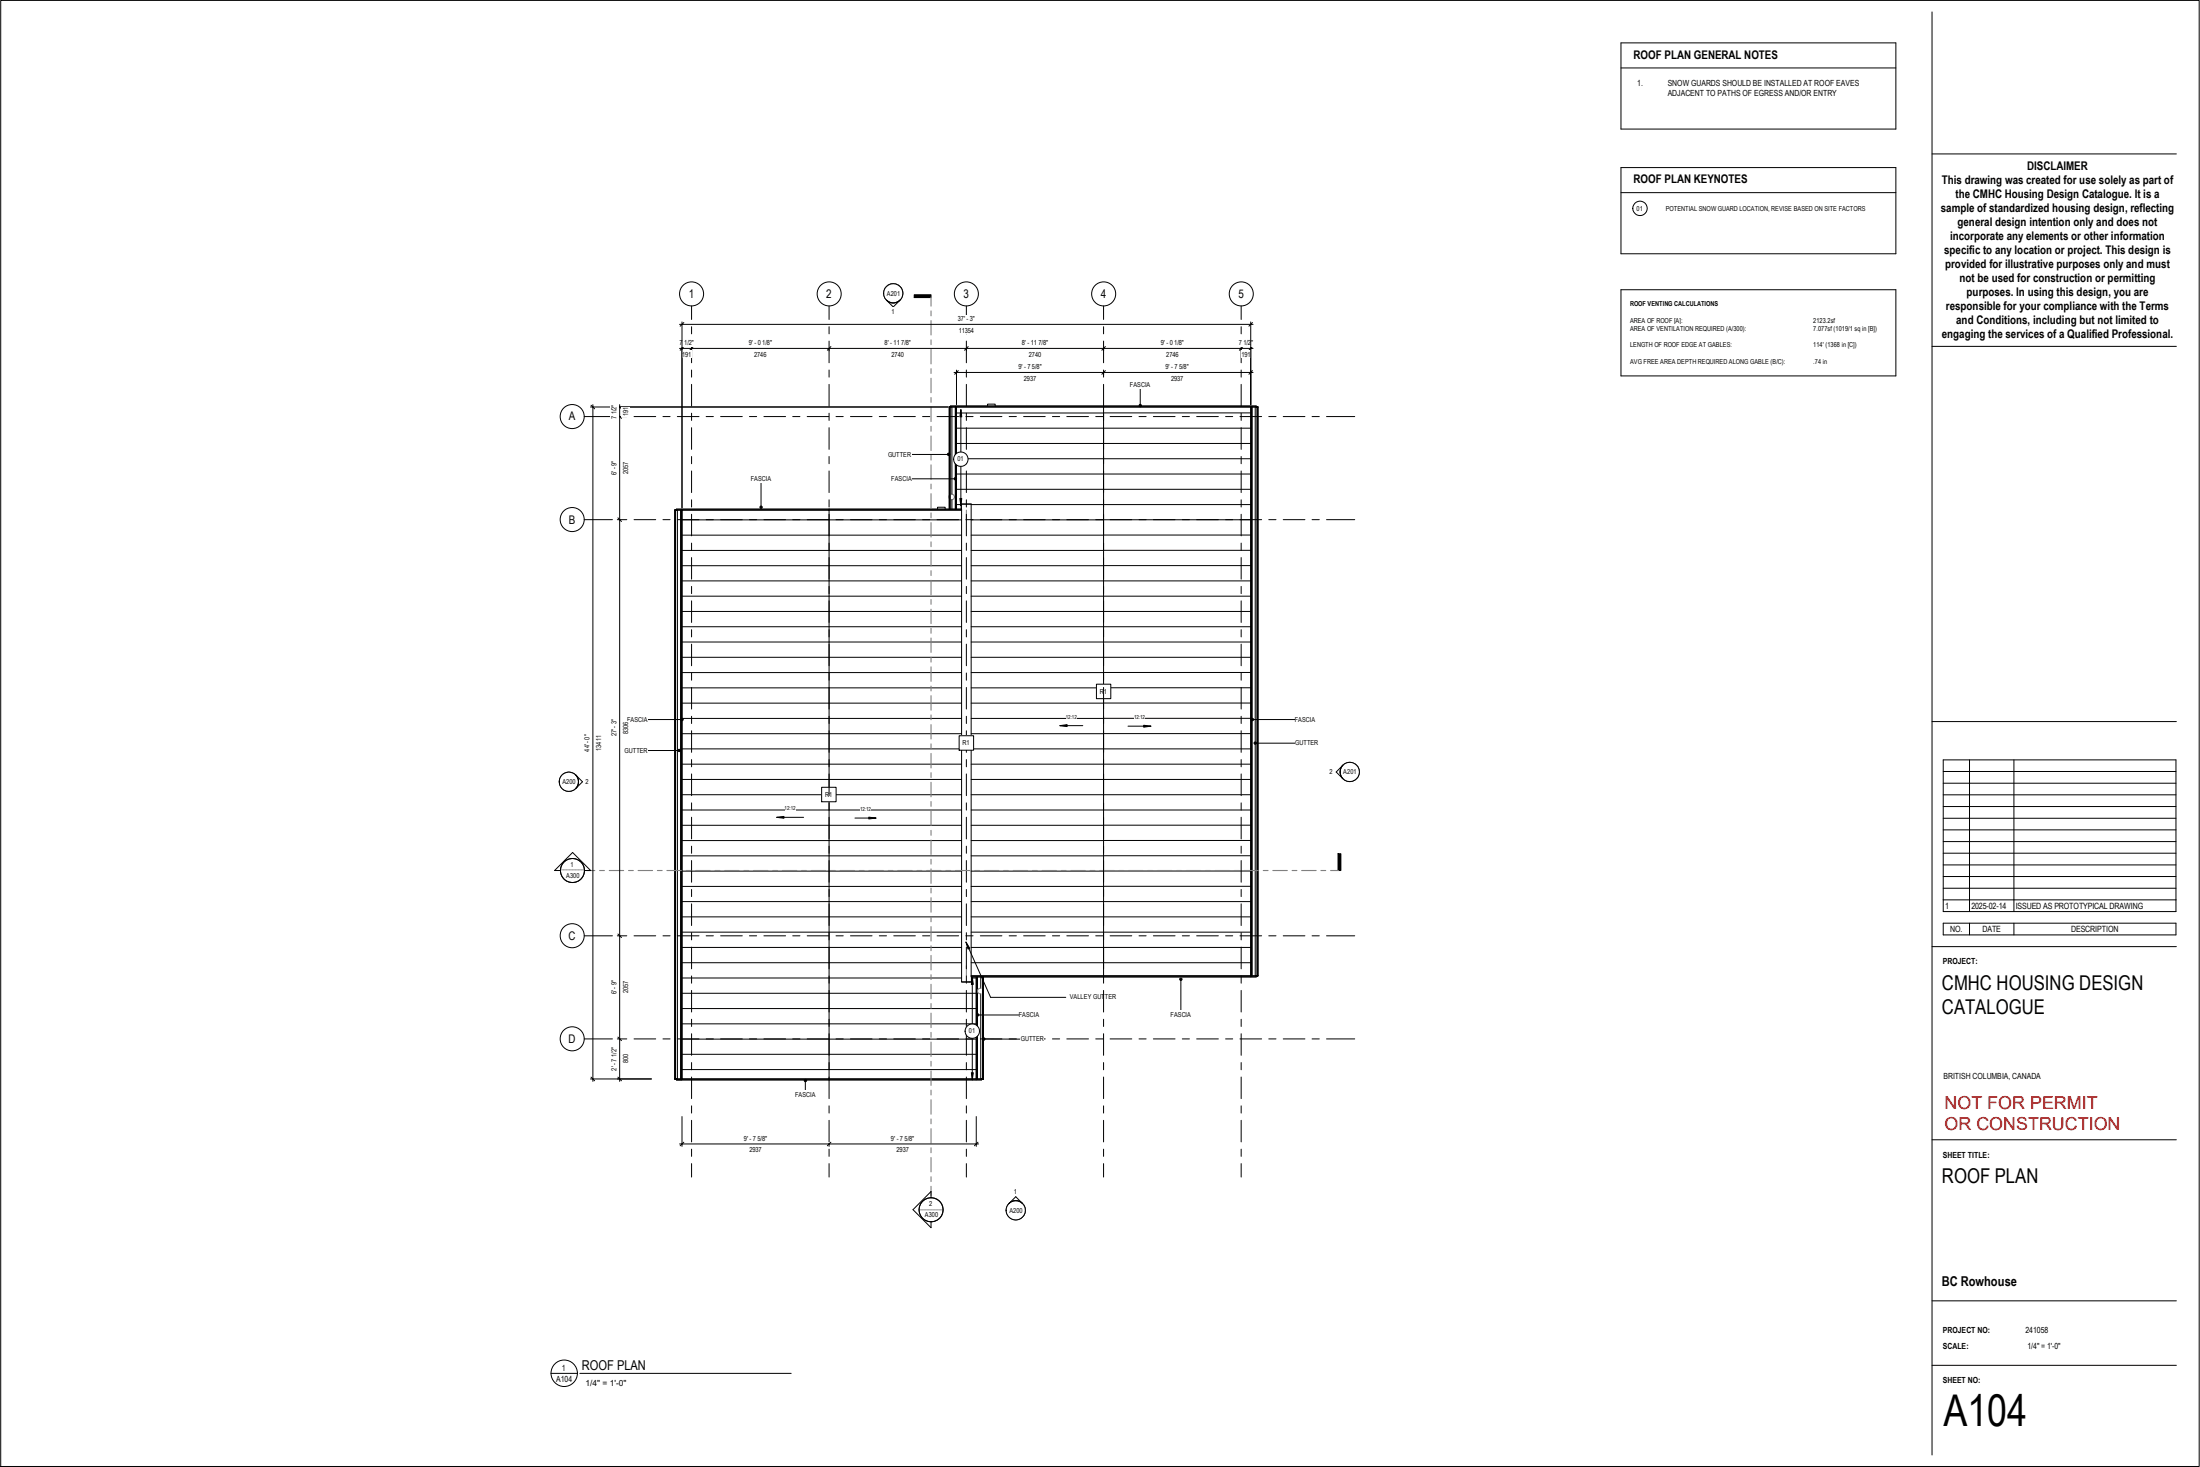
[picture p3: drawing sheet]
<svg xmlns="http://www.w3.org/2000/svg" width="914mm" height="610mm" viewBox="0 0 914 610" stroke-linecap="round" stroke-linejoin="round" font-family="sans-serif">
<g fill="none" stroke="#000" stroke-width=".42">
<path d="M673.7 17.8h114.3v35.8h-114.3zM673.7 28.2h114.3M673.7 69.6h114.3v35.9h-114.3zM673.7 80.1h114.3M673.7 120.4h114.3v35.8h-114.3zM394.5 169.1v42.5M394.8 169.1v42.5M394.9 169.1v42.5M395.1 169.1v-.4h127v.4M395.6 169.1v36.2M397.1 169.1v42.5M397.6 177.9h122.3"/>
<path d="M397.6 171.6h61.1M410.5 168.7v-.8h3.1v.8M458.7 168.7v.4h-61.1v42.5v-42.5M458.7 169.1h61.2v236.4h-61.2zM458.7 171.6h61.2M519.9 169.1v236.4M521.7 169.1v236.4M522.5 169.1v236.4M522.9 169.1v236.4M397.6 197h122.3M397.6 190.6h122.3M397.6 184.3h122.3"/>
<path d="M280.5 212v236.4M280.7 212v236.4M281.6 212v236.4M283.5 212h61.1v236.4h-61.1zM283.5 216h116.2M283.5 212v236.4M344.6 211.6v.4M389.7 211.6v-.8h3.2v.8M395.6 207.7v3.9M397.2 211.6v-42.5h-2.7h128.4h-2.7v236.4h2.7h-.9M397.6 209.7h1.9M397.6 203.3h122.3"/>
<path d="M399.5 209.5l.2 2.1M399.5 209.5v2.1M399.5 209.5h4.1M399.7 211.6h-118.6v.4M399.7 212h-119.2h2.6v236.4h-2.6h127.5v.3h-126.9l124.7-.3v-42.5v42.5M403.6 209.5l.2 198.6h-4.1v-196.5M403.6 209.7h116.3M519.9 216h-116.3M283.5 222.4h116.2M283.5 228.7h116.2M283.5 235.1h116.2M519.9 222.3l-116.3 .1"/>
<path d="M519.9 228.7h-116.3M519.9 235l-116.3 .1M283.5 241.4h116.2M283.5 247.7h116.2M283.5 254.1h116.2M403.6 241.4h116.3M403.6 247.7h116.3M403.6 254.1h116.3M283.5 260.4h116.2M283.5 266.8h116.2M283.5 273.1h116.2M283.5 279.5h116.2"/>
<path d="M403.6 260.4h116.3M403.6 266.8h116.3M403.6 273.1h116.3M403.6 279.5h55.1M458.7 279.4h61.2M283.5 285.8h116.2M283.5 292.2h116.2M283.5 298.5h116.2M403.6 285.8h55.1M458.7 285.8h61.2M519.9 292.1l-116.3 .1M519.9 298.5h-116.3"/>
<path d="M283.5 304.9h116.2M283.5 311.2h116.2M283.5 317.5h116.2M403.6 311.2h116.3M403.6 317.5h116.3M519.9 304.8l-116.3 .1M283.5 323.9h116.2M283.5 330.2h116.2M283.5 336.6h116.2M403.6 323.9h116.3M403.6 330.2h116.3M403.6 336.6h116.3"/>
<path d="M283.5 342.9h116.2M283.5 349.3h116.2M283.5 355.6h116.2M403.6 349.3h55.1M403.6 355.6h55.1M458.7 355.6h61.2M458.7 349.2h61.2M519.9 342.9h-116.3M283.5 362h116.2M283.5 368.3h116.2M283.5 374.6h116.2M403.6 362h55.1"/>
<path d="M403.6 368.3h55.1M403.6 374.6h116.3M458.7 368.3h61.2M458.7 361.9h61.2M283.5 381h116.2M283.5 387.3h116.2M283.5 393.7h116.2M403.6 381h116.3M403.6 387.3h116.3M403.6 393.7h116.3M283.5 400h116.2M283.5 406.4h116.2"/>
<path d="M283.5 412.7h122.3M283.5 419.1h122.3M403.6 400h116.3M403.6 405.5h118.5v.4h-118.5M403.8 405.9v2.2h-4.1M403.8 406.4h2M406.1 405.9v42.5h2.7h-.9M407.6 405.9v4.8M407.6 413v35.4M408.4 405.9v42.5M408.8 405.9v42.5M458.7 405.5v.4"/>
<path d="M283.5 425.4h122.3M283.5 431.8h122.3M283.5 438.1h122.3M281.1 448.4v.3M283.5 444.5h122.3"/>
<circle cx="561" cy="320.8" r="4"/>
</g>
<path d="M394.5 205.9l-.2 .6 .2 .6M395.4 205.4a1.15 1.15 0 0 1 1.3 1.1 1.15 1.15 0 0 1-1.3 1.1M401.7 212v4.2M401.7 401.4v4.1M407.7 410.7a1.16 1.16 0 0 0-1.4 1.1 1.16 1.16 0 0 0 1.4 1.2" fill="none" stroke="#7f7f7f" stroke-width=".42"/>
<path d="M557 316.8h8v7.9h-8z" fill="#fff"/>
<circle cx="561" cy="320.8" r="4" fill="none" stroke="#000" stroke-width=".42"/>
<path d="M558.3 319.1h5.6v3.4h-5.6z" fill="#fff"/>
<path d="M558.2 317.9a4 4 0 0 0 0 5.7l-2.8-2.8z" fill="none" stroke="#000" stroke-width=".42"/>
<path d="M552.6 319.1h1.3v3.4h-1.3z" fill="#fff"/>
<circle cx="371.3" cy="121.9" r="4" fill="none" stroke="#000" stroke-width=".42"/>
<path d="M367.3 117.9h7.9v8h-7.9z" fill="#fff"/>
<circle cx="371.3" cy="121.9" r="4" fill="none" stroke="#000" stroke-width=".42"/>
<path d="M368.6 120.2h5.5v3.4h-5.5z" fill="#fff"/>
<path d="M368.5 124.7a3.9 3.9 0 0 0 5.6 0l-2.8 2.9z" fill="none" stroke="#000" stroke-width=".42"/>
<path d="M370.5 127.9h1.3v3.4h-1.3z" fill="#fff"/>
<circle cx="422.2" cy="502.9" r="4" fill="none" stroke="#000" stroke-width=".42"/>
<path d="M418.2 498.9h8v8h-8z" fill="#fff"/>
<circle cx="422.2" cy="502.9" r="4" fill="none" stroke="#000" stroke-width=".42"/>
<path d="M419.5 501.2h5.6v3.5h-5.6z" fill="#fff"/>
<path d="M419.4 500.1l2.8-2.8 2.8 2.8a4 4 0 0 0-5.6 0z" fill="none" stroke="#000" stroke-width=".42"/>
<path d="M421.4 493.5h1.3v3.5h-1.3z" fill="#fff"/>
<circle cx="236.4" cy="324.8" r="4" fill="none" stroke="#000" stroke-width=".42"/>
<path d="M232.5 320.8h7.9v8h-7.9z" fill="#fff"/>
<circle cx="236.4" cy="324.9" r="4" fill="none" stroke="#000" stroke-width=".42"/>
<path d="M233.8 323.2h5.5v3.4h-5.5z" fill="#fff"/>
<path d="M239.3 327.7a4 4 0 0 0 0-5.7l2.8 2.9-2.8 2.8" fill="none" stroke="#000" stroke-width=".42"/>
<path d="M243.4 323.2h1.3v3.4h-1.3z" fill="#fff"/>
<circle cx="287.4" cy="122.1" r="5" fill="none" stroke="#000" stroke-width=".42"/>
<path d="M286.3 119.2h2.2v5.8h-2.2z" fill="#fff"/>
<g fill="none" stroke="#000" stroke-width=".42">
<path d="M287.4 127.2v5.6M287.4 135.8v2.9M287.4 141.7v9M287.4 153.8v2.9M287.4 159.7v9M287.4 171.7v3M287.4 177.7v9M287.4 189.7v3M287.4 195.7v9M287.4 207.7v3M287.4 213.7v9M287.4 225.7v3"/>
<path d="M287.4 231.7v9M287.4 243.7v3M287.4 249.7v9M287.4 261.7v3M287.4 267.7v8.9M287.4 279.7v3M287.4 285.7v8.9M287.4 297.6v3.1M287.4 303.7v8.9M287.4 315.6v3M287.4 321.6v9M287.4 333.6v3"/>
<path d="M287.4 339.6v9M287.4 351.6v3M287.4 357.6v9M287.4 369.6v3M287.4 375.6v9M287.4 387.6v3M287.4 393.6v9M287.4 405.6v3M287.4 411.6v8.9M287.4 423.5v3.1M287.4 429.6v8.9M287.4 441.5v3"/>
<path d="M287.4 447.5v9M287.4 459.5v3M287.4 465.5v9M287.4 477.5v3M287.4 483.5v5.6"/>
<circle cx="401.7" cy="122.1" r="5"/>
</g>
<path d="M400.5 119.2h2.3v5.8h-2.3z" fill="#fff"/>
<g fill="none" stroke="#000" stroke-width=".42">
<path d="M401.7 127.2v5.6M401.7 135.8v2.9M401.7 141.7v9M401.7 153.8v2.9M401.7 159.7v9M401.7 171.7v3M401.7 177.7v9M401.7 189.7v3M401.7 195.7v9M401.7 207.7v3M401.7 213.7v9M401.7 225.7v3"/>
<path d="M401.7 231.7v9M401.7 243.7v3M401.7 249.7v9M401.7 261.7v3M401.7 267.7v8.9M401.7 279.7v3M401.7 285.7v8.9M401.7 297.6v3.1M401.7 303.7v8.9M401.7 315.6v3M401.7 321.6v9M401.7 333.6v3"/>
<path d="M401.7 339.6v9M401.7 351.6v3M401.7 357.6v9M401.7 369.6v3M401.7 375.6v9M401.7 387.6v3M401.7 393.6v9M401.7 405.6v3M401.7 411.6v8.9M401.7 423.5v3.1M401.7 429.6v8.9M401.7 441.5v3"/>
<path d="M401.7 447.5v9M401.7 459.5v3M401.7 465.5v9M401.7 477.5v3M401.7 483.5v5.6"/>
<circle cx="515.9" cy="122.1" r="5"/>
</g>
<path d="M514.7 119.2h2.3v5.8h-2.3z" fill="#fff"/>
<g fill="none" stroke="#000" stroke-width=".42">
<path d="M515.9 127.2v5.6M515.9 135.8v2.9M515.9 141.7v9M515.9 153.8v2.9M515.9 159.7v9M515.9 171.7v3M515.9 177.7v9M515.9 189.7v3M515.9 195.7v9M515.9 207.7v3M515.9 213.7v9M515.9 225.7v3"/>
<path d="M515.9 231.7v9M515.9 243.7v3M515.9 249.7v9M515.9 261.7v3M515.9 267.7v8.9M515.9 279.7v3M515.9 285.7v8.9M515.9 297.6v3.1M515.9 303.7v8.9M515.9 315.6v3M515.9 321.6v9M515.9 333.6v3"/>
<path d="M515.9 339.6v9M515.9 351.6v3M515.9 357.6v9M515.9 369.6v3M515.9 375.6v9M515.9 387.6v3M515.9 393.6v9M515.9 405.6v3M515.9 411.6v8.9M515.9 423.5v3.1M515.9 429.6v8.9M515.9 441.5v3"/>
<path d="M515.9 447.5v9M515.9 459.5v3M515.9 465.5v9M515.9 477.5v3M515.9 483.5v5.6"/>
<circle cx="237.8" cy="173.1" r="5"/>
</g>
<path d="M236.4 170.2h2.7v5.8h-2.7z" fill="#fff"/>
<g fill="none" stroke="#000" stroke-width=".42">
<path d="M242.8 173.1h11.8M257.6 173.1h2.9M263.5 173.1h9M275.5 173.1h3M281.5 173.1h9M293.5 173.1h3M299.5 173.1h9M311.5 173.1h3M317.5 173.1h9M329.5 173.1h3M335.5 173.1h9M347.5 173.1h3"/>
<path d="M353.5 173.1h9M365.5 173.1h3M371.5 173.1h8.9M383.5 173.1h3M389.5 173.1h8.9M401.4 173.1h3.1M407.5 173.1h8.9M419.4 173.1h3M425.4 173.1h9M437.4 173.1h3M443.4 173.1h9M455.4 173.1h3"/>
<path d="M461.4 173.1h9M473.4 173.1h3M479.4 173.1h9M491.4 173.1h3M497.4 173.1h9M509.4 173.1h3M515.4 173.1h9M527.3 173.1h3.1M533.4 173.1h9M545.3 173.1h3M551.3 173.1h11.8"/>
<circle cx="237.8" cy="215.9" r="5"/>
</g>
<path d="M236.4 213h2.7v5.8h-2.7z" fill="#fff"/>
<g fill="none" stroke="#000" stroke-width=".42">
<path d="M242.8 215.9h11.8M257.6 215.9h2.9M263.5 215.9h9M275.5 215.9h3M281.5 215.9h9M293.5 215.9h3M299.5 215.9h9M311.5 215.9h3M317.5 215.9h9M329.5 215.9h3M335.5 215.9h9M347.5 215.9h3"/>
<path d="M353.5 215.9h9M365.5 215.9h3M371.5 215.9h8.9M383.5 215.9h3M389.5 215.9h8.9M401.4 215.9h3.1M407.5 215.9h8.9M419.4 215.9h3M425.4 215.9h9M437.4 215.9h3M443.4 215.9h9M455.4 215.9h3"/>
<path d="M461.4 215.9h9M473.4 215.9h3M479.4 215.9h9M491.4 215.9h3M497.4 215.9h9M509.4 215.9h3M515.4 215.9h9M527.3 215.9h3.1M533.4 215.9h9M545.3 215.9h3M551.3 215.9h11.8"/>
<circle cx="237.8" cy="388.8" r="5"/>
</g>
<path d="M236.3 386h2.9v5.8h-2.9z" fill="#fff"/>
<g fill="none" stroke="#000" stroke-width=".42">
<path d="M242.8 388.9h11.8M257.6 388.9h2.9M263.5 388.9h9M275.5 388.9h3M281.5 388.9h9M293.5 388.9h3M299.5 388.9h9M311.5 388.9h3M317.5 388.9h9M329.5 388.9h3M335.5 388.9h9M347.5 388.9h3"/>
<path d="M353.5 388.9h9M365.5 388.9h3M371.5 388.9h8.9M383.5 388.9h3M389.5 388.9h8.9M401.4 388.9h3.1M407.5 388.9h8.9M419.4 388.9h3M425.4 388.9h9M437.4 388.9h3M443.4 388.9h9M455.4 388.9h3"/>
<path d="M461.4 388.9h9M473.4 388.9h3M479.4 388.9h9M491.4 388.9h3M497.4 388.9h9M509.4 388.9h3M515.4 388.9h9M527.3 388.9h3.1M533.4 388.9h9M545.3 388.9h3M551.3 388.9h11.8"/>
<circle cx="237.8" cy="431.7" r="5"/>
</g>
<path d="M236.3 428.8h2.9v5.8h-2.9z" fill="#fff"/>
<g fill="none" stroke="#000" stroke-width=".42">
<path d="M380 122.5h7v1.2h-7zM242.8 431.7h11.8M257.6 431.7h2.9M263.5 431.7h9M275.5 431.7h3M281.5 431.7h9M293.5 431.7h3M299.5 431.7h9M311.5 431.7h3M317.5 431.7h9M329.5 431.7h3M335.5 431.7h9"/>
<path d="M347.5 431.7h3M353.5 431.7h9M365.5 431.7h3M371.5 431.7h8.9M383.5 431.7h3M389.5 431.7h8.9M401.4 431.7h3.1M407.5 431.7h8.9M419.4 431.7h3M425.4 431.7h9M437.4 431.7h3M443.4 431.7h9"/>
<path d="M455.4 431.7h3M461.4 431.7h9M473.4 431.7h3M479.4 431.7h9M491.4 431.7h3M497.4 431.7h9M509.4 431.7h3M515.4 431.7h9M527.3 431.7h3.1M533.4 431.7h9M545.3 431.7h3M551.3 431.7h11.8"/>
</g>
<path d="M380 122.5h7v1.2h-7z" fill="#000"/>
<g fill="none" stroke="#7f7f7f" stroke-width=".47">
<path d="M387 123.5v3.7M387 129.2v2M387 133.2v6M387 141.2v2M387 145.2v6M387 153.2v2M387 157.2v6M387 165.2v2M387 169.2v6M387 177.2v2M387 181.2v6M387 189.2v2"/>
<path d="M387 193.2v6M387 201.2v2M387 205.1v6.1M387 213.1v2.1M387 217.2v5.9M387 225.2v2M387 229.2v6M387 237.2v1.9M387 241.1v6M387 249.1v2M387 253.2v5.9M387 261.1v2"/>
<path d="M387 265.1v6M387 273.1v2M387 277.1v6M387 285.1v2M387 289.1v6M387 297.1v2M387 301.1v6M387 309.1v2M387 313.1v6M387 321.1v2M387 325.1v6M387 333.1v2"/>
<path d="M387 337.1v6M387 345.1v2M387 349.1v5.9M387 357.1v2M387 361.1v6M387 369.1v2M387 373v6.1M387 381v2M387 385.1v5.9M387 393v2.1M387 397v6.1M387 405v2"/>
<path d="M387 409v6M387 417v2M387 421v6M387 429v2M387 433v6M387 441v2M387 445v6M387 453v2M387 457v6M387 465v2M387 469v6M387 477v2"/>
<path d="M387 481v6M387 489v2M387 493v3.7"/>
</g>
<path d="M382 497.7h10v10h-10z" fill="#fff"/>
<g fill="none" stroke="#000" stroke-width=".42">
<path d="M556.1 354.8h1.2v6.9h-1.2zM387 497.7v-2.6l-7.5 7.6 7.5 7.5v-2.5"/>
<circle cx="387" cy="502.7" r="5"/>
</g>
<path d="M556.1 354.8h1.2v6.9h-1.2z" fill="#000"/>
<g fill="none" stroke="#7f7f7f" stroke-width=".47">
<path d="M243.9 361.7h3.3M249.2 361.7h2M253.2 361.7h6M261.2 361.7h2M265.2 361.7h6M273.2 361.7h2M277.2 361.7h6M285.2 361.7h2M289.2 361.7h6M297.2 361.7h2M301.2 361.7h6M309.2 361.7h2"/>
<path d="M313.2 361.7h6M321.2 361.7h2M325.2 361.7h6M333.2 361.7h2M337.2 361.7h6M345.1 361.7h2.1M349.2 361.7h6M357.2 361.7h2M361.1 361.7h6.1M369.1 361.7h2M373.1 361.7h6M381.1 361.7h2.1"/>
<path d="M385.1 361.7h6M393.1 361.7h2M397.1 361.7h6M405.1 361.7h2M409.1 361.7h6M417.1 361.7h2M421.1 361.7h6M429.1 361.7h2M433.1 361.7h6M441.1 361.7h2M445.1 361.7h6M453.1 361.7h2"/>
<path d="M457.1 361.7h6M465.1 361.7h2M469.1 361.7h6M477.1 361.7h2M481.1 361.7h6M489.1 361.7h2M493.1 361.7h6M501.1 361.7h1.9M505.1 361.7h5.9M513 361.7h2.1M517.1 361.7h5.9M525.1 361.7h1.9"/>
<path d="M529 361.7h6.1M537 361.7h2M541 361.7h6M549 361.7h2M553 361.7h3.3"/>
</g>
<path d="M232.9 356.7h10v10h-10z" fill="#fff"/>
<g fill="none" stroke="#000" stroke-width=".42">
<path d="M232.9 361.7h-2.4l7.5-7.5 7.5 7.5h-2.6"/>
<circle cx="237.9" cy="361.8" r="5"/>
<circle cx="238" cy="361.7" r="5"/>
</g>
<path d="M341.5 327.2h6v6h-6z" fill="#fff"/>
<path d="M341.5 327.2h6v6h-6z" fill="none" stroke="#000" stroke-width=".42"/>
<path d="M326.1 334.6h4.5v2.5h-4.5z" fill="#fff"/>
<path d="M322.8 339.6l3-.3v.7z" fill="#000"/>
<path d="M322.8 339.6h11.2M322.8 339.6l3-.3v.7z" fill="none" stroke="#000" stroke-width=".42"/>
<path d="M357.5 334.9h4.4v2.5h-4.4z" fill="#fff"/>
<path d="M361.1 339.6l3 .3-3 .4z" fill="#000"/>
<path d="M355.3 339.9h8.8M361.1 339.6l3 .3-3 .4z" fill="none" stroke="#000" stroke-width=".42"/>
<path d="M455.7 284.3h6v6h-6z" fill="#fff"/>
<g fill="none" stroke="#000" stroke-width=".42">
<path d="M455.7 284.3h6v6h-6zM520.5 299h17.7"/>
<circle cx="520.5" cy="299" r=".5"/>
</g>
<circle cx="520.5" cy="299" r=".5" fill="#000"/>
<path d="M538.2 297.3h8.5v3.4h-8.5z" fill="#fff"/>
<circle cx="283.5" cy="299" r=".51" fill="#000"/>
<g fill="none" stroke="#000" stroke-width=".42">
<path d="M269.2 299h14.3"/>
<circle cx="283.5" cy="299" r=".51"/>
</g>
<path d="M260.6 297.3h8.6v3.4h-8.6z" fill="#fff"/>
<circle cx="282.3" cy="311.8" r=".5" fill="#000"/>
<g fill="none" stroke="#000" stroke-width=".42">
<path d="M269.2 311.9h13.1"/>
<circle cx="282.3" cy="311.8" r=".5"/>
</g>
<path d="M259.6 310.2h9.6v3.4h-9.6z" fill="#fff"/>
<circle cx="334.8" cy="449" r=".5" fill="#000"/>
<g fill="none" stroke="#000" stroke-width=".42">
<path d="M334.7 449v4.2"/>
<circle cx="334.8" cy="449" r=".5"/>
</g>
<path d="M330.5 453.2h8.5v3.4h-8.5z" fill="#fff"/>
<circle cx="490.8" cy="406.9" r=".5" fill="#000"/>
<g fill="none" stroke="#000" stroke-width=".42">
<path d="M490.8 407v13"/>
<circle cx="490.8" cy="406.9" r=".5"/>
</g>
<path d="M486.5 420h8.5v3.5h-8.5z" fill="#fff"/>
<circle cx="408.9" cy="431.8" r=".5" fill="#000"/>
<g fill="none" stroke="#000" stroke-width=".42">
<path d="M408.9 431.8h15.4"/>
<circle cx="408.9" cy="431.8" r=".5"/>
</g>
<path d="M424.3 430.1h9.5v3.4h-9.5z" fill="#fff"/>
<circle cx="406.4" cy="421.7" r=".49" fill="#000"/>
<g fill="none" stroke="#000" stroke-width=".42">
<path d="M406.4 421.8h17.1"/>
<circle cx="406.4" cy="421.7" r=".49"/>
</g>
<path d="M423.5 420h8.5v3.5h-8.5z" fill="#fff"/>
<circle cx="316.3" cy="210.8" r=".5" fill="#000"/>
<g fill="none" stroke="#000" stroke-width=".42">
<path d="M316.3 200.7v10.1"/>
<circle cx="316.3" cy="210.8" r=".5"/>
</g>
<path d="M312 197.2h8.5v3.5h-8.5z" fill="#fff"/>
<circle cx="397.1" cy="198.9" r=".5" fill="#000"/>
<g fill="none" stroke="#000" stroke-width=".42">
<path d="M379.1 199h18"/>
<circle cx="397.1" cy="198.9" r=".5"/>
</g>
<path d="M370.5 197.2h8.5v3.5h-8.5z" fill="#fff"/>
<circle cx="473.9" cy="168.5" r=".5" fill="#000"/>
<g fill="none" stroke="#000" stroke-width=".42">
<path d="M473.9 161.7v6.8"/>
<circle cx="473.9" cy="168.5" r=".5"/>
</g>
<g fill="#fff">
<path d="M469.6 158.2h8.6v3.5h-8.6z"/>
<path d="M471.3 296.8h4.5v2.5h-4.5z"/>
</g>
<path d="M475.4 301.4l3 .4-3 .4z" fill="#000"/>
<path d="M468.8 301.8h9.6M475.4 301.4l3 .4-3 .4z" fill="none" stroke="#000" stroke-width=".42"/>
<path d="M443 296.5h4.5v2.5h-4.5z" fill="#fff"/>
<path d="M440.5 301.5l3-.4v.8z" fill="#000"/>
<path d="M440.5 301.5l3-.4v.8zM440.5 301.5h9.5" fill="none" stroke="#000" stroke-width=".42"/>
<path d="M398.7 305.7h6v6h-6z" fill="#fff"/>
<path d="M398.7 305.7h6v6h-6zM401.5 391.5l1.6 2.5-.8 .4zM401.5 391.5l10.2 22.9h31.3" fill="none" stroke="#000" stroke-width=".42"/>
<path d="M401.5 391.5l1.6 2.5-.8 .4z" fill="#000"/>
<path d="M444.7 412.7h19.2v3.4h-19.2z" fill="#fff"/>
<circle cx="394.3" cy="188.8" r=".51" fill="#000"/>
<g fill="none" stroke="#000" stroke-width=".42">
<path d="M378.8 188.8h15.5"/>
<circle cx="394.3" cy="188.8" r=".51"/>
</g>
<path d="M369.1 187.1h9.6v3.4h-9.6z" fill="#fff"/>
<circle cx="521.7" cy="308.8" r=".5" fill="#000"/>
<g fill="none" stroke="#000" stroke-width=".42">
<path d="M521.7 308.8h16.7"/>
<circle cx="521.7" cy="308.8" r=".5"/>
</g>
<path d="M538.4 307.1h9.5v3.5h-9.5z" fill="#fff"/>
<path d="M245.4 169.1h148.7M245.7 168.4l1.4 1.5M246.4 168.1v281.3M245.4 448.4h25.4M245.7 447.6l1.4 1.5" fill="none" stroke="#000" stroke-width=".42"/>
<g fill="#fff">
<path d="M247.2 305.6h3.4v6.4h-3.4z"/>
<path d="M242.4 305.2h3.3v7.1h-3.3z"/>
</g>
<g fill="none" stroke="#000" stroke-width=".42">
<path d="M256.6 173.1h1M256.6 169.1h137.5M256.8 172.3l.8 .8M256.8 168.4l1.5 1.5M257.6 168.1v281.3M257.6 173.1l.7 .8M256.6 215.9h1M256.8 215.2l.8 .7M257.6 215.9l.7 .8M256.6 388.9h1M256.8 388.1l.8 .8M257.6 388.9l.7 .7"/>
<path d="M256.6 431.7h1M256.8 431l.8 .7M257.6 431.7l.7 .7M256.6 448.4h14.2M256.8 447.6l1.5 1.5"/>
</g>
<g fill="#fff">
<path d="M258.4 169.2h3.3v3.9h-3.3z"/>
<path d="M253.5 168.2h3.4v5.9h-3.4z"/>
<path d="M258.4 192h3.3v5.1h-3.3z"/>
<path d="M253.5 191.6h3.4v5.9h-3.4z"/>
<path d="M258.4 299.8h3.3v5.2h-3.3z"/>
<path d="M253.5 298.9h3.4v7.1h-3.4z"/>
<path d="M258.4 407.7h3.3v5.1h-3.3z"/>
<path d="M253.5 407.3h3.4v6h-3.4z"/>
<path d="M258.4 438.1h3.3v3.9h-3.3z"/>
<path d="M253.5 435.2h3.4v9.7h-3.4z"/>
</g>
<g fill="none" stroke="#000" stroke-width=".42">
<path d="M282.4 144.8h238.4M283.5 143.8v67.2M284.2 144l-1.5 1.5M287.4 144.8l-.7 .7M287.4 144.7v1.1M288.2 144l-.8 .8M344.6 144.8l-.7 .7M344.6 144.7v1.1M345.4 144l-.8 .8M401.7 144.7v1.1M402.4 144l-1.5 1.5M458.7 144.8l-.7 .7"/>
<path d="M458.7 144.7v1.1M459.4 144l-.7 .8M515.9 144.7v1.1M516.6 144l-1.5 1.5M519.9 143.8v24.3M520.6 144l-1.5 1.5"/>
</g>
<g fill="#fff">
<path d="M283.5 145.6h3.9v3.2h-3.9z"/>
<path d="M282.5 140.8h5.9v3.2h-5.9z"/>
<path d="M313.5 145.6h5.1v3.2h-5.1z"/>
<path d="M311.2 140.8h9.6v3.2h-9.6z"/>
<path d="M370.6 145.6h5.1v3.2h-5.1z"/>
<path d="M367.7 140.8h10.9v3.2h-10.9z"/>
<path d="M427.7 145.6h5v3.2h-5z"/>
<path d="M424.7 140.8h11v3.2h-11z"/>
<path d="M484.8 145.6h5v3.2h-5z"/>
<path d="M482.4 140.8h9.7v3.2h-9.7z"/>
<path d="M516 145.6h3.8v3.2h-3.8z"/>
<path d="M514.9 140.8h5.9v3.2h-5.9z"/>
</g>
<path d="M282.4 134.8h238.4M283.5 133.8v77.2M284.2 134l-1.5 1.6M519.9 133.8v34.3M520.6 134l-1.5 1.6" fill="none" stroke="#000" stroke-width=".42"/>
<g fill="#fff">
<path d="M398.5 135.6h6.3v3.3h-6.3z"/>
<path d="M398.1 130.8h7.1v3.2h-7.1z"/>
</g>
<circle cx="344.6" cy="122.1" r="5" fill="none" stroke="#000" stroke-width=".42"/>
<path d="M343.5 119.2h2.2v5.8h-2.2z" fill="#fff"/>
<g fill="none" stroke="#000" stroke-width=".42">
<path d="M344.6 127.2v5.6M344.6 135.8v2.9M344.6 141.7v9M344.6 153.8v2.9M344.6 159.7v9M344.6 171.7v3M344.6 177.7v9M344.6 189.7v3M344.6 195.7v9M344.6 207.7v3M344.6 213.7v9M344.6 225.7v3"/>
<path d="M344.6 231.7v9M344.6 243.7v3M344.6 249.7v9M344.6 261.7v3M344.6 267.7v8.9M344.6 279.7v3M344.6 285.7v8.9M344.6 297.6v3.1M344.6 303.7v8.9M344.6 315.6v3M344.6 321.6v9M344.6 333.6v3"/>
<path d="M344.6 339.6v9M344.6 351.6v3M344.6 357.6v9M344.6 369.6v3M344.6 375.6v9M344.6 387.6v3M344.6 393.6v9M344.6 405.6v3M344.6 411.6v8.9M344.6 423.5v3.1M344.6 429.6v8.9M344.6 441.5v3"/>
<path d="M344.6 447.5v9M344.6 459.5v3M344.6 465.5v9M344.6 477.5v3M344.6 483.5v5.6"/>
<circle cx="458.7" cy="122.1" r="5"/>
</g>
<path d="M457.5 119.2h2.3v5.8h-2.3z" fill="#fff"/>
<g fill="none" stroke="#000" stroke-width=".42">
<path d="M458.7 127.2v5.6M458.7 135.8v2.9M458.7 141.7v9M458.7 153.8v2.9M458.7 159.7v9M458.7 171.7v3M458.7 177.7v9M458.7 189.7v3M458.7 195.7v9M458.7 207.7v3M458.7 213.7v9M458.7 225.7v3"/>
<path d="M458.7 231.7v9M458.7 243.7v3M458.7 249.7v9M458.7 261.7v3M458.7 267.7v8.9M458.7 279.7v3M458.7 285.7v8.9M458.7 297.6v3.1M458.7 303.7v8.9M458.7 315.6v3M458.7 321.6v9M458.7 333.6v3"/>
<path d="M458.7 339.6v9M458.7 351.6v3M458.7 357.6v9M458.7 369.6v3M458.7 375.6v9M458.7 387.6v3M458.7 393.6v9M458.7 405.6v3M458.7 411.6v8.9M458.7 423.5v3.1M458.7 429.6v8.9M458.7 441.5v3"/>
<path d="M458.7 447.5v9M458.7 459.5v3M282.4 475.4h124.3M283.5 464v12.4M284.2 474.6l-1.5 1.5M344.6 475.3v1.1M345.4 474.6l-1.5 1.5M405.8 464v12.4M406.5 474.6l-1.5 1.5M458.7 465.5v9M458.7 477.5v3M458.7 483.5v5.6"/>
</g>
<g fill="#fff">
<path d="M311.5 476.2h5.1v3.2h-5.1z"/>
<path d="M309.2 471.3h9.7v3.3h-9.7z"/>
<path d="M372.7 476.2h5v3.2h-5z"/>
<path d="M370.3 471.3h9.7v3.3h-9.7z"/>
</g>
<path d="M404.1 406.1l.4 3h-.8zM403.7 445.8h.8l-.4 2.9z" fill="#000"/>
<path d="M404.1 406.1l.4 3h-.8zM404.1 406.1v19.4M404.1 431.5v17.2M403.7 445.8h.8l-.4 2.9z" fill="none" stroke="#000" stroke-width=".42"/>
<path d="M401.1 425.5h6v5.9h-6z" fill="#fff"/>
<circle cx="404.1" cy="428.5" r="3" fill="none" stroke="#000" stroke-width=".42"/>
<path d="M402.7 426.8h2.6v3.4h-2.6z" fill="#fff"/>
<path d="M399.4 170.2l.4 3h-.9zM398.9 207.1h.9l-.4 3z" fill="#000"/>
<path d="M399.4 170.2l.4 3h-.9zM399.4 170.2v17.6M399.4 193.8v16.3M398.9 207.1h.9l-.4 3z" fill="none" stroke="#000" stroke-width=".42"/>
<path d="M396.4 187.8h6v6h-6z" fill="#fff"/>
<circle cx="399.4" cy="190.8" r="3" fill="none" stroke="#000" stroke-width=".42"/>
<path d="M398 189.1h2.6v3.4h-2.6z" fill="#fff"/>
<path d="M396.5 154.8h124.3M397.6 153.8v14.3M398.3 154l-1.5 1.5M458.7 154.8l-.7 .7M458.7 154.7v1.1M459.4 154l-.7 .8M519.9 153.8v14.3M520.6 154l-1.5 1.5" fill="none" stroke="#000" stroke-width=".42"/>
<g fill="#fff">
<path d="M425.6 155.6h5.1v3.2h-5.1z"/>
<path d="M423.3 150.7h9.6v3.3h-9.6z"/>
<path d="M486.7 155.6h5.1v3.2h-5.1z"/>
<path d="M484.4 150.7h9.7v3.3h-9.7z"/>
<path d="M679 20.1h60v5.8h-60z"/>
<path d="M679 71.7h47.4v5.8h-47.4z"/>
<path d="M678.6 83.6h6.1v5.9h-6.1z"/>
</g>
<circle cx="681.6" cy="86.6" r="3" fill="none" stroke="#000" stroke-width=".42"/>
<g fill="#fff">
<path d="M680.3 84.9h2.6v3.4h-2.6z"/>
<path d="M692.4 85.1h83v3.4h-83z"/>
</g>
<g fill="none" stroke="#000" stroke-width=".42">
<path d="M.3 .2h913.8v609.2h-913.8zM803 5v599.6M803 64h101.6M803 143.9h101.6M803 299.8h101.6M803 393.4h101.6M803 473.6h101.6M803 540.6h101.6M229 570.7h11M241 570.7h87.8M803 567.4h101.6"/>
<circle cx="234.5" cy="570.6" r="5.5"/>
</g>
<g fill="#fff">
<path d="M677.5 124.6h36.7v3.4h-36.7z"/>
<path d="M677.5 131.5h21.9v3.4h-21.9z"/>
<path d="M753.7 131.5h9.1v3.4h-9.1z"/>
<path d="M677.5 134.9h48.4v3.4h-48.4z"/>
<path d="M753.7 134.9h27.2v3.4h-27.2z"/>
<path d="M677.5 141.8h42.4v3.4h-42.4z"/>
<path d="M753.7 141.8h18.1v3.4h-18.1z"/>
<path d="M677.5 148.7h64.6v3.4h-64.6z"/>
<path d="M753.7 148.7h6.4v3.4h-6.4z"/>
</g>
<g fill="none" stroke="#000" stroke-width=".42">
<path d="M807.7 315.8h96.7v63h-96.7zM818.6 315.8v63M837.1 315.8v63M807.7 320.6h96.7M807.7 325.5h96.7M807.7 330.3h96.7M807.7 335.2h96.7M807.7 340h96.7M807.7 344.8h96.7M807.7 349.7h96.7M807.7 354.5h96.7M807.7 359.4h96.7"/>
<path d="M807.7 364.2h96.7M807.7 369.1h96.7M807.7 373.9h96.7M807.7 383.6h96.7v4.9h-96.7zM818.6 383.6v4.9M837.1 383.6v4.9"/>
</g>
<text font-size="18.2" x="807.8" y="592.6">A104</text>
<g font-size="8.5">
<text x="807.1" y="411.5">CMHC HOUSING DESIGN</text>
<text x="807.1" y="421.2">CATALOGUE</text>
<text x="807.1" y="491.8">ROOF PLAN</text>
</g>
<g font-size="7.4" fill="#f00">
<text x="808.2" y="460.8">NOT FOR PERMIT</text>
<text x="808.2" y="469.7">OR CONSTRUCTION</text>
</g>
<g font-size="5.6">
<text x="807.1" y="534.2">BC Rowhouse</text>
<text x="241.9" y="569.1">ROOF PLAN</text>
</g>
<g font-size="5">
<text x="842.6" y="70.6">DISCLAIMER</text>
<text x="807.1" y="76.4">This drawing was created for use solely as part of</text>
<text x="812.8" y="82.2">the CMHC Housing Design Catalogue. It is a</text>
<text x="806.7" y="88">sample of standardized housing design, reflecting</text>
<text x="813.6" y="93.9">general design intention only and does not</text>
<text x="810.5" y="99.7">incorporate any elements or other information</text>
<text x="808.1" y="105.5">specific to any location or project. This design is</text>
<text x="808.4" y="111.3">provided for illustrative purposes only and must</text>
<text x="814.5" y="117.1">not be used for construction or permitting</text>
<text x="817.4" y="122.9">purposes. In using this design, you are</text>
<text x="808.8" y="128.7">responsible for your compliance with the Terms</text>
<text x="813.1" y="134.5">and Conditions, including but not limited to</text>
<text x="807.1" y="140.4">engaging the services of a Qualified Professional.</text>
</g>
<g font-size="4.9">
<text x="679" y="24.6">ROOF PLAN GENERAL NOTES</text>
<text x="679" y="76.2">ROOF PLAN KEYNOTES</text>
<text x="286.3" y="123.7">1</text>
<text x="343.5" y="123.7">2</text>
<text x="400.5" y="123.7">3</text>
<text x="457.5" y="123.7">4</text>
<text x="514.7" y="123.7">5</text>
<text x="236.4" y="174.7">A</text>
<text x="236.4" y="217.6">B</text>
<text x="236.3" y="390.5">C</text>
<text x="236.3" y="433.3">D</text>
</g>
<g font-size="3.6">
<text x="808.4" y="377.6">1</text>
<text x="819.4" y="377.6">2025-02-14</text>
<text x="837.8" y="377.6">ISSUED AS PROTOTYPICAL DRAWING</text>
<text x="810.6" y="387.3">NO.</text>
<text x="824" y="387.3">DATE</text>
<text x="860.9" y="387.3">DESCRIPTION</text>
</g>
<g font-size="3.5">
<text x="680.5" y="35.8">1.</text>
<text x="693.2" y="35.8">SNOW GUARDS SHOULD BE INSTALLED AT ROOF EAVES</text>
<text x="693.2" y="40">ADJACENT TO PATHS OF EGRESS AND/OR ENTRY</text>
<text x="807.5" y="400.7">PROJECT:</text>
<text x="807.8" y="448.4">BRITISH COLUMBIA, CANADA</text>
<text x="807.6" y="481">SHEET TITLE:</text>
<text x="807.6" y="553.9">PROJECT NO:</text>
<text x="841.9" y="553.9">241058</text>
<text x="807.6" y="560.4">SCALE:</text>
<text x="842.7" y="560.4">1/4&quot; = 1'-0&quot;</text>
<text x="233.5" y="569.7">1</text>
<text x="231.1" y="574.3">A104</text>
<text x="243.4" y="575.9">1/4&quot; = 1'-0&quot;</text>
<text x="807.6" y="574.7">SHEET NO:</text>
</g>
<g font-size="2.9">
<text x="398.1" y="133.4">37' - 3&quot;</text>
<text x="282.5" y="143.4">7 1/2&quot;</text>
<text x="311.2" y="143.4">9' - 0 1/8&quot;</text>
<text x="367.7" y="143.4">8' - 11 7/8&quot;</text>
<text x="398.5" y="138.2">11354</text>
<text x="424.7" y="143.4">8' - 11 7/8&quot;</text>
<text x="482.4" y="143.4">9' - 0 1/8&quot;</text>
<text x="514.9" y="143.4">7 1/2&quot;</text>
<text x="283.5" y="148.2">191</text>
<text x="313.5" y="148.2">2746</text>
<text x="370.6" y="148.2">2740</text>
<text x="427.7" y="148.2">2740</text>
<text x="484.8" y="148.2">2746</text>
<text x="516" y="148.2">191</text>
<text x="423.3" y="153.4">9' - 7 5/8&quot;</text>
<text x="484.4" y="153.4">9' - 7 5/8&quot;</text>
<text x="425.6" y="158.2">2937</text>
<text x="486.7" y="158.2">2937</text>
<text x="261.1" y="173" transform="rotate(-90 261.1 173)">191</text>
<text x="256.2" y="174.1" transform="rotate(-90 256.2 174.1)">7 1/2&quot;</text>
<text x="256.2" y="197.4" transform="rotate(-90 256.2 197.4)">6' - 9&quot;</text>
<text x="261.1" y="197.1" transform="rotate(-90 261.1 197.1)">2057</text>
<text x="256.2" y="305.9" transform="rotate(-90 256.2 305.9)">27' - 3&quot;</text>
<text x="261.1" y="304.9" transform="rotate(-90 261.1 304.9)">8306</text>
<text x="249.9" y="311.9" transform="rotate(-90 249.9 311.9)">13411</text>
<text x="245.1" y="312.3" transform="rotate(-90 245.1 312.3)">44' - 0&quot;</text>
<text x="256.2" y="413.2" transform="rotate(-90 256.2 413.2)">6' - 9&quot;</text>
<text x="261.1" y="412.8" transform="rotate(-90 261.1 412.8)">2057</text>
<text x="261.1" y="441.9" transform="rotate(-90 261.1 441.9)">800</text>
<text x="256.2" y="444.9" transform="rotate(-90 256.2 444.9)">2' - 7 1/2&quot;</text>
<text x="309.2" y="474">9' - 7 5/8&quot;</text>
<text x="370.3" y="474">9' - 7 5/8&quot;</text>
<text x="311.5" y="478.8">2937</text>
<text x="372.7" y="478.8">2937</text>
</g>
<g font-size="2.8">
<text x="680.3" y="87.5">01</text>
<text x="692.4" y="87.7">POTENTIAL SNOW GUARD LOCATION, REVISE BASED ON SITE FACTORS</text>
<text x="368.6" y="122.8">A201</text>
<text x="370.5" y="130.5">1</text>
<text x="677.5" y="127.2">ROOF VENTING CALCULATIONS</text>
<text x="677.5" y="134.1">AREA OF ROOF [A]:</text>
<text x="677.5" y="137.5">AREA OF VENTILATION REQUIRED (A/300):</text>
<text x="753.7" y="134.1">2123.2sf</text>
<text x="753.7" y="137.5">7.077sf (1019/1 sq in [B])</text>
<text x="677.5" y="144.4">LENGTH OF ROOF EDGE AT GABLES:</text>
<text x="753.7" y="144.4">114' (1368 in [C])</text>
<text x="677.5" y="151.3">AVG FREE AREA DEPTH REQUIRED ALONG GABLE (B/C):</text>
<text x="753.7" y="151.3">.74 in</text>
<text x="469.6" y="160.9">FASCIA</text>
<text x="369.1" y="189.7">GUTTER</text>
<text x="398" y="191.7">01</text>
<text x="312" y="199.9">FASCIA</text>
<text x="370.5" y="199.9">FASCIA</text>
<text x="457.2" y="288.2">R1</text>
<text x="260.6" y="299.9">FASCIA</text>
<text x="538.2" y="299.9">FASCIA</text>
<text x="400.1" y="309.6">R1</text>
<text x="538.4" y="309.8">GUTTER</text>
<text x="259.6" y="312.8">GUTTER</text>
<text x="552.6" y="321.7">2</text>
<text x="558.3" y="321.7">A201</text>
<text x="233.8" y="325.8">A200</text>
<text x="243.4" y="325.8">2</text>
<text x="342.9" y="331">R1</text>
<text x="235.4" y="364.8">A300</text>
<text x="237.1" y="360.1">1</text>
<text x="444.7" y="415.3">VALLEY GUTTER</text>
<text x="423.5" y="422.7">FASCIA</text>
<text x="486.5" y="422.7">FASCIA</text>
<text x="402.7" y="429.4">01</text>
<text x="424.3" y="432.7">GUTTER</text>
<text x="330.5" y="455.8">FASCIA</text>
<text x="421.4" y="496.1">1</text>
<text x="386.2" y="501.1">2</text>
<text x="419.5" y="503.9">A200</text>
<text x="384.4" y="505.8">A300</text>
</g>
<g font-size="2.3">
<text x="443" y="298.6">12:12</text>
<text x="471.3" y="298.8">12:12</text>
<text x="326.1" y="336.7">12:12</text>
<text x="357.5" y="337">12:12</text>
<text x="232.9" y="361.3">________</text>
<text x="382" y="502.2">________</text>
</g>
</svg>
